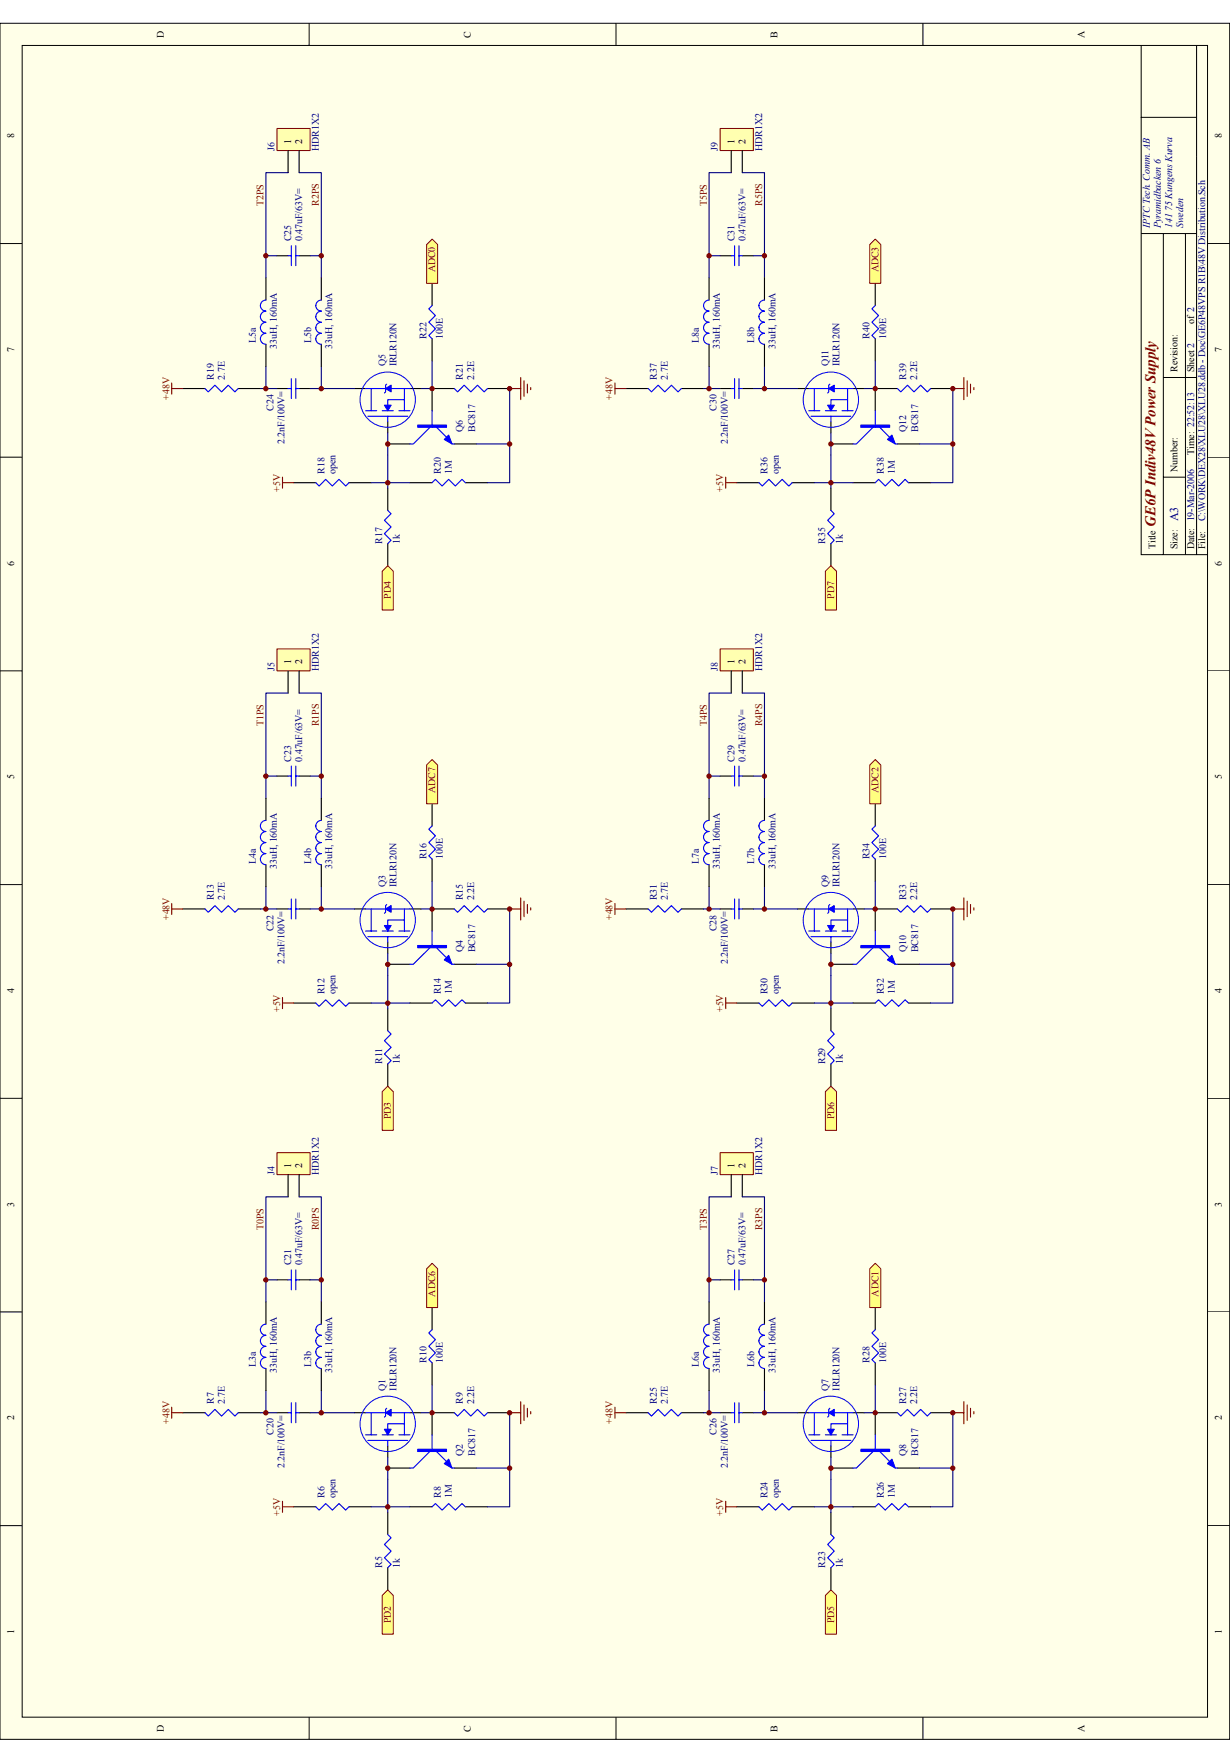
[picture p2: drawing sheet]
<svg xmlns="http://www.w3.org/2000/svg" width="297mm" height="420mm" viewBox="0 0 297 420" stroke-linecap="round" stroke-linejoin="round" font-family="sans-serif">
<path d="M0 5.6h297v414.4h-297z" fill="#ffffe8"/>
<g fill="none" stroke="#000" stroke-width=".24">
<path d="M0 5.6h297v414.4h-297zM5.4 11h286.2v403.6h-286.2zM74.7 5.6v5.4M148.8 5.6v5.4M222.9 5.6v5.4M275.6 11v17.3h13.4M289 11v122.9M275.6 28.3v105.6h16M0 58.8h5.4M275.6 56.4h13.4M280.9 56.4v77.5M286.3 56.4v77.5"/>
<path d="M291.6 58.8h5.4M280.9 91.2h8.1M0 110.4h5.4M280.9 115.2h5.4M291.6 110.4h5.4M0 162h5.4M291.6 162h5.4M0 213.6h5.4M291.6 213.6h5.4M0 265.2h5.4M291.6 265.2h5.4M0 316.8h5.4"/>
<path d="M291.6 316.8h5.4M0 368.4h5.4M291.6 368.4h5.4M74.7 414.6v5.4M148.8 414.6v5.4M222.9 414.6v5.4"/>
</g>
<path d="M66.9 309h2.7M72.2 309h2.7" fill="none" stroke="#000" stroke-width=".27"/>
<path d="M69.6 309h.8M70.4 306.7v4.8M71.4 309h.8M71.4 306.7v4.8" fill="none" stroke="#00f" stroke-width=".27"/>
<path d="M66.9 278.3h8v5.3h-8z" fill="#ffffb0"/>
<path d="M66.9 278.3h8v5.3h-8z" fill="none" stroke="#800000" stroke-width=".24"/>
<g fill="none" stroke="#000" stroke-width=".27">
<path d="M66.9 187.4h2.7M72.2 187.4h2.7M69.6 283.6v5.4M72.2 283.6v5.4M104.4 315.7v5.4M104.4 329.1v5.3M44.2 341.1h5.3M57.5 341.1h5.4M66.9 341.1h2.7M72.2 341.1h2.7M85.6 341.1h2.7M93.6 349.2v2.6"/>
<path d="M93.6 354.5h5.4M99 341.1h2.7M109.7 341.1h-5.3v5.4M109.7 354.5h5.3M117.7 341.1h5.4M70.9 363.8h5.4M84.3 363.8h5.3M93.6 365.2v5.3M93.6 378.6v5.3M99 363.8h5.4M112.4 363.8h5.3"/>
</g>
<g fill="none" stroke="#000080" stroke-width=".27">
<path d="M69.6 289h-5.4v25.4M72.2 289h5.4v25.4M64.2 309h2.7M74.9 309h2.7M64.2 335.8v5.3M77.6 335.8v5.3M104.4 334.4v6.7h-2.7M62.9 341.1h4M74.9 341.1h10.7M93.6 351.8v13.4M115 354.5h8.1M123.1 341.1v22.7h-5.4"/>
<path d="M89.6 363.8h9.4"/>
</g>
<g fill="none" stroke="#00f" stroke-width=".27">
<path d="M69.6 187.4h.8M70.4 185v4.8M71.4 185v4.8M71.4 187.4h.8M70.4 338.7v4.8M71.4 338.7v4.8M104.4 321.1l-.9 .8 1.7 1.6-1.7 1.6 1.7 1.6-1.7 1.6 .9 .8M49.5 341.1l.8 .8 1.6-1.6 1.6 1.6 1.6-1.6 1.6 1.6 .8-.8M69.6 341.1h.8M71.4 341.1h.8M88.3 346.5h2.7M88.3 341.1h10.7"/>
<path d="M88.8 347.8h9.7M89.6 341.1v5.4M92.3 346.5h2.7M93.4 340.1l-.3 .2v1.6l-.3 .3M93.6 347.8v1.4M96.3 346.5h2.7M97.7 343.8h-4.1v2.7M97.7 341.1v5.4M103.8 350.5l-4 4h-.8M104.4 346.5v4M105.4 350.5l2.4 2.4M109.2 354.5h.5"/>
<path d="M109.7 341.1l.8 .8 1.6-1.6 1.6 1.6 1.6-1.6 1.6 1.6 .8-.8M76.3 363.8l.8 .8 1.6-1.5 1.6 1.5 1.6-1.5 1.6 1.5 .8-.8M93.6 370.5l.8 .8-1.6 1.6 1.6 1.7-1.6 1.6 1.6 1.6-.8 .8M104.4 363.8l.8-.7 1.6 1.5 1.6-1.5 1.6 1.5 1.6-1.5 .8 .7"/>
</g>
<g fill="#00f" stroke="#00f" stroke-width=".27">
<path d="M92.8 345.1h1.6l-.8 1.4z"/>
<path d="M93.1 341.1l1.3-.8v1.6z"/>
<path d="M108.4 352.4l.8 2.1-1.9-1.1z"/>
<path d="M100.9 350h6.9v.5h-6.9z" fill-rule="evenodd"/>
</g>
<circle cx="93.6" cy="343.8" r="6.7" fill="none" stroke="#00f" stroke-width=".24"/>
<path d="M41.5 339.8v2.7M125.8 338.5v5.3M126.6 339.2v3.8M41.5 341.1h2.7M123.1 341.1h2.7M127.4 340.1v2.1M128.2 340.9v.5M68.2 362.5v2.7M68.2 363.8h2.7" fill="none" stroke="#800000" stroke-width=".27"/>
<path d="M66.9 156.7h8v5.3h-8z" fill="#ffffb0"/>
<path d="M66.9 156.7h8v5.3h-8z" fill="none" stroke="#800000" stroke-width=".24"/>
<g fill="none" stroke="#000" stroke-width=".27">
<path d="M66.9 61.8h2.7M72.2 61.8h2.7M69.6 162v5.4M72.2 162v5.4M104.4 194.1v5.3M44.2 219.5h5.3M57.5 219.5h5.4M66.9 219.5h2.7M72.2 219.5h2.7M85.6 219.5h2.7M99 219.5h2.7M104.4 207.4v5.4"/>
<path d="M109.7 219.5h-5.3v5.3M117.7 219.5h5.4M93.6 227.5v2.7M93.6 232.8h5.4M109.7 232.8h5.3M70.9 242.2h5.4M84.3 242.2h5.3M93.6 243.6v5.3M93.6 256.9v5.4M99 242.2h5.4M112.4 242.2h5.3"/>
</g>
<g fill="none" stroke="#000080" stroke-width=".27">
<path d="M69.6 167.4h-5.4v25.4M72.2 167.4h5.4v25.4M64.2 187.4h2.7M74.9 187.4h2.7M62.9 219.5h4M64.2 214.1v5.4M74.9 219.5h10.7M77.6 214.1v5.4M104.4 212.8v6.7h-2.7M123.1 219.5v22.7h-5.4M93.6 230.2v13.4M115 232.8h8.1"/>
<path d="M89.6 242.2h9.4"/>
</g>
<g fill="none" stroke="#00f" stroke-width=".27">
<path d="M70.4 59.3v4.8M71.4 59.3v4.8M69.6 61.8h.8M71.4 61.8h.8M104.4 199.4l-.9 .8 1.7 1.6-1.7 1.6 1.7 1.7-1.7 1.6 .9 .7M49.5 219.5l.8 .8 1.6-1.6 1.6 1.6 1.6-1.6 1.6 1.6 .8-.8M69.6 219.5h.8M70.4 217.1v4.8M71.4 219.5h.8M71.4 217.1v4.8M88.3 219.5h10.7M89.6 219.5v5.3"/>
<path d="M93.4 218.4l-.3 .3v1.6l-.3 .2M97.7 219.5v5.3M109.7 219.5l.8 .8 1.6-1.6 1.6 1.6 1.6-1.6 1.6 1.6 .8-.8M88.3 224.8h2.7M88.8 226.2h9.7M92.3 224.8h2.7M93.6 226.2v1.3M96.3 224.8h2.7M97.7 222.2h-4.1v2.6M103.8 228.8l-4 4h-.8M104.4 224.8v4M105.4 228.8l2.4 2.5"/>
<path d="M109.2 232.8h.5M76.3 242.2l.8 .8 1.6-1.6 1.6 1.6 1.6-1.6 1.6 1.6 .8-.8M93.6 248.9l.8 .8-1.6 1.6 1.6 1.6-1.6 1.6 1.6 1.6-.8 .8M104.4 242.2l.8-.8 1.6 1.6 1.6-1.6 1.6 1.6 1.6-1.6 .8 .8"/>
</g>
<g fill="#00f" stroke="#00f" stroke-width=".27">
<path d="M92.8 223.5h1.6l-.8 1.3z"/>
<path d="M93.1 219.5l1.3-.8v1.6z"/>
<path d="M108.4 230.7l.8 2.1-1.9-1z"/>
<path d="M100.9 228.3h6.9v.5h-6.9z" fill-rule="evenodd"/>
</g>
<circle cx="93.6" cy="222.2" r="6.7" fill="none" stroke="#00f" stroke-width=".24"/>
<path d="M41.5 219.5h2.7M41.5 218.2v2.6M123.1 219.5h2.7M125.8 216.8v5.4M126.6 217.6v3.8M127.4 218.4v2.1M128.2 219.2v.5M68.2 240.9v2.7M68.2 242.2h2.7" fill="none" stroke="#800000" stroke-width=".27"/>
<path d="M66.9 31h8v5.3h-8z" fill="#ffffb0"/>
<path d="M66.9 31h8v5.4h-8z" fill="none" stroke="#800000" stroke-width=".24"/>
<g fill="none" stroke="#000" stroke-width=".27">
<path d="M69.6 36.4v5.3M72.2 36.4v5.3M104.4 68.4v5.4M44.2 93.8h5.3M57.5 93.8h5.4M66.9 93.8h2.7M72.2 93.8h2.7M85.6 93.8h2.7M99 93.8h2.7M104.4 81.8v5.4M109.7 93.8h-5.3v5.4M117.7 93.8h5.4"/>
<path d="M70.9 116.6h5.4M84.3 116.6h5.3M93.6 101.8v2.7M93.6 117.9v5.3M93.6 107.2h5.4M99 116.6h5.4M109.7 107.2h5.3M112.4 116.6h5.3M93.6 131.3v5.3M173.9 309h2.7M179.3 309h2.6"/>
</g>
<g fill="none" stroke="#000080" stroke-width=".27">
<path d="M69.6 41.7h-5.4v25.4M72.2 41.7h5.4v25.4M64.2 61.8h2.7M74.9 61.8h2.7M62.9 93.8h4M64.2 88.5v5.3M74.9 93.8h10.7M77.6 88.5v5.3M104.4 87.2v6.6h-2.7M123.1 93.8v22.8h-5.4M89.6 116.6h9.4M93.6 104.5v13.4"/>
<path d="M115 107.2h8.1"/>
</g>
<g fill="none" stroke="#00f" stroke-width=".27">
<path d="M104.4 73.8l-.9 .8 1.7 1.6-1.7 1.6 1.7 1.6-1.7 1.6 .9 .8M49.5 93.8l.8 .8 1.6-1.6 1.6 1.6 1.6-1.6 1.6 1.6 .8-.8M69.6 93.8h.8M70.4 91.4v4.8M71.4 93.8h.8M71.4 91.4v4.8M88.3 99.2h2.7M88.3 93.8h10.7M89.6 93.8v5.4M92.3 99.2h2.7M93.4 92.8l-.3 .2v1.6l-.3 .3M96.3 99.2h2.7"/>
<path d="M97.7 96.5h-4.1v2.7M97.7 93.8v5.4M104.4 99.2v4M109.7 93.8l.8 .8 1.6-1.6 1.6 1.6 1.6-1.6 1.6 1.6 .8-.8M76.3 116.6l.8 .8 1.6-1.6 1.6 1.6 1.6-1.6 1.6 1.6 .8-.8M88.8 100.5h9.7M93.6 100.5v1.3M103.8 103.2l-4 4h-.8M104.4 116.6l.8-.8 1.6 1.6 1.6-1.6 1.6 1.6 1.6-1.6 .8 .8M105.4 103.2l2.4 2.4M109.2 107.2h.5M93.6 123.2l.8 .8-1.6 1.6 1.6 1.6-1.6 1.7 1.6 1.6-.8 .8"/>
<path d="M176.6 309h.8M177.4 306.7v4.8M178.5 309h.8M178.5 306.7v4.8"/>
</g>
<g fill="#00f" stroke="#00f" stroke-width=".27">
<path d="M92.8 97.8h1.6l-.8 1.4z"/>
<path d="M93.1 93.8l1.3-.8v1.6z"/>
<path d="M107.3 106.1l1.1-1 .8 2.1z"/>
<path d="M100.9 102.6h6.9v.6h-6.9z" fill-rule="evenodd"/>
</g>
<circle cx="93.6" cy="96.5" r="6.7" fill="none" stroke="#00f" stroke-width=".24"/>
<path d="M41.5 93.8h2.7M41.5 92.5v2.7M123.1 93.8h2.7M125.8 91.2v5.3M126.6 92v3.7M127.4 92.8v2.1M128.2 93.6v.5M68.2 115.2v2.7M68.2 116.6h2.7" fill="none" stroke="#800000" stroke-width=".27"/>
<path d="M173.9 278.3h8v5.3h-8z" fill="#ffffb0"/>
<path d="M173.9 278.3h8v5.3h-8z" fill="none" stroke="#800000" stroke-width=".24"/>
<path d="M176.6 283.6v5.4M179.3 283.6v5.4M192.6 341.1h2.7M200.7 349.2v2.6M200.7 354.5h5.3M206 341.1h2.7M211.4 341.1v5.4M216.7 354.5h5.4" fill="none" stroke="#000" stroke-width=".27"/>
<path d="M176.6 289h-5.4v25.4M179.3 289h5.3v25.4" fill="none" stroke="#000080" stroke-width=".27"/>
<g fill="none" stroke="#00f" stroke-width=".27">
<path d="M195.3 346.5h2.7M195.3 341.1h10.7M195.9 347.8h9.6M196.7 341.1v5.4M199.3 346.5h2.7M200.4 340.1l-.3 .2v1.6l-.2 .3M200.7 347.8v1.4M203.3 346.5h2.7M204.7 343.8h-4v2.7M204.7 341.1v5.4M210.8 350.5l-4 4h-.8M211.4 346.5v4"/>
<path d="M212.4 350.5l2.4 2.4M216.2 354.5h.5"/>
</g>
<g fill="#00f" stroke="#00f" stroke-width=".27">
<path d="M199.9 345.1h1.6l-.8 1.4z"/>
<path d="M200.1 341.1l1.4-.8v1.6z"/>
</g>
<circle cx="200.6" cy="343.8" r="6.7" fill="none" stroke="#00f" stroke-width=".24"/>
<path d="M207.9 350h6.9v.5h-6.9z" fill="#00f"/>
<g fill="none" stroke="#00f" stroke-width=".27">
<path d="M176.6 187.4h.8M177.4 185v4.8M178.5 185v4.8M178.5 187.4h.8M177.4 338.7v4.8M178.5 338.7v4.8M211.4 321.1l-.8 .8 1.6 1.6-1.6 1.6 1.6 1.6-1.6 1.6 .8 .8M156.5 341.1l.8 .8 1.6-1.6 1.6 1.6 1.6-1.6 1.6 1.6 .8-.8M176.6 341.1h.8M178.5 341.1h.8M207.9 350h6.9v.5h-6.9zM216.7 341.1l.8 .8 1.6-1.6 1.6 1.6 1.6-1.6 1.6 1.6 .8-.8"/>
<path d="M183.3 363.8l.8 .8 1.6-1.5 1.6 1.5 1.6-1.5 1.6 1.5 .8-.8M200.7 370.5l.8 .8-1.6 1.6 1.6 1.7-1.6 1.6 1.6 1.6-.8 .8M211.4 363.8l.8-.7 1.6 1.5 1.6-1.5 1.6 1.5 1.6-1.5 .8 .7"/>
</g>
<path d="M214.3 353.4l1.1-1 .8 2.1z" fill="#00f" stroke="#00f" stroke-width=".27"/>
<path d="M171.2 309h2.7M181.9 309h2.7M171.2 335.8v5.3M184.6 335.8v5.3M211.4 334.4v6.7h-2.7M169.9 341.1h4M181.9 341.1h10.7M200.7 351.8v13.4M222.1 354.5h8M230.1 341.1v22.7h-5.4M196.7 363.8h9.3" fill="none" stroke="#000080" stroke-width=".27"/>
<g fill="none" stroke="#000" stroke-width=".27">
<path d="M173.9 187.4h2.7M179.3 187.4h2.6M211.4 315.7v5.4M211.4 329.1v5.3M151.2 341.1h5.3M164.5 341.1h5.4M173.9 341.1h2.7M179.3 341.1h2.6M211.4 341.1h5.3M224.7 341.1h5.4M177.9 363.8h5.4M191.3 363.8h5.4"/>
<path d="M200.7 365.2v5.3M200.7 378.6v5.3M206 363.8h5.4M219.4 363.8h5.3"/>
</g>
<path d="M148.5 339.8v2.7M232.8 338.5v5.3M233.6 339.2v3.8M148.5 341.1h2.7M230.1 341.1h2.7M234.4 340.1v2.1M235.2 340.9v.5M175.3 362.5v2.7M175.3 363.8h2.6" fill="none" stroke="#800000" stroke-width=".27"/>
<path d="M173.9 156.7h8v5.3h-8z" fill="#ffffb0"/>
<path d="M173.9 156.7h8v5.3h-8z" fill="none" stroke="#800000" stroke-width=".24"/>
<g fill="none" stroke="#000" stroke-width=".27">
<path d="M173.9 61.8h2.7M179.3 61.8h2.6M176.6 162v5.4M179.3 162v5.4M211.4 194.1v5.3M151.2 219.5h5.3M164.5 219.5h5.4M173.9 219.5h2.7M179.3 219.5h2.6M192.6 219.5h2.7M206 219.5h2.7M211.4 207.4v5.4"/>
<path d="M216.7 219.5h-5.3v5.3M224.7 219.5h5.4M200.7 227.5v2.7M200.7 232.8h5.3M216.7 232.8h5.4M177.9 242.2h5.4M191.3 242.2h5.4M200.7 243.6v5.3M200.7 256.9v5.4M206 242.2h5.4M219.4 242.2h5.3"/>
</g>
<g fill="none" stroke="#000080" stroke-width=".27">
<path d="M176.6 167.4h-5.4v25.4M179.3 167.4h5.3v25.4M171.2 187.4h2.7M181.9 187.4h2.7M169.9 219.5h4M171.2 214.1v5.4M181.9 219.5h10.7M184.6 214.1v5.4M211.4 212.8v6.7h-2.7M230.1 219.5v22.7h-5.4M200.7 230.2v13.4M222.1 232.8h8"/>
<path d="M196.7 242.2h9.3"/>
</g>
<g fill="none" stroke="#00f" stroke-width=".27">
<path d="M177.4 59.3v4.8M178.5 59.3v4.8M176.6 61.8h.8M178.5 61.8h.8M211.4 199.4l-.8 .8 1.6 1.6-1.6 1.6 1.6 1.7-1.6 1.6 .8 .7M156.5 219.5l.8 .8 1.6-1.6 1.6 1.6 1.6-1.6 1.6 1.6 .8-.8M176.6 219.5h.8M177.4 217.1v4.8M178.5 219.5h.8M178.5 217.1v4.8M195.3 219.5h10.7M196.7 219.5v5.3"/>
<path d="M200.4 218.4l-.3 .3v1.6l-.2 .2M204.7 219.5v5.3M216.7 219.5l.8 .8 1.6-1.6 1.6 1.6 1.6-1.6 1.6 1.6 .8-.8M195.3 224.8h2.7M195.9 226.2h9.6M199.3 224.8h2.7M200.7 226.2v1.3M203.3 224.8h2.7M204.7 222.2h-4v2.6M210.8 228.8l-4 4h-.8M211.4 224.8v4M212.4 228.8l2.4 2.5"/>
<path d="M216.2 232.8h.5M183.3 242.2l.8 .8 1.6-1.6 1.6 1.6 1.6-1.6 1.6 1.6 .8-.8M200.7 248.9l.8 .8-1.6 1.6 1.6 1.6-1.6 1.6 1.6 1.6-.8 .8M211.4 242.2l.8-.8 1.6 1.6 1.6-1.6 1.6 1.6 1.6-1.6 .8 .8"/>
</g>
<g fill="#00f" stroke="#00f" stroke-width=".27">
<path d="M199.9 223.5h1.6l-.8 1.3z"/>
<path d="M200.1 219.5l1.4-.8v1.6z"/>
<path d="M214.3 231.8l1.1-1.1 .8 2.1z"/>
<path d="M207.9 228.3h6.9v.5h-6.9z" fill-rule="evenodd"/>
</g>
<circle cx="200.6" cy="222.2" r="6.7" fill="none" stroke="#00f" stroke-width=".24"/>
<path d="M148.5 219.5h2.7M148.5 218.2v2.6M230.1 219.5h2.7M232.8 216.8v5.4M233.6 217.6v3.8M234.4 218.4v2.1M235.2 219.2v.5M175.3 240.9v2.7M175.3 242.2h2.6" fill="none" stroke="#800000" stroke-width=".27"/>
<path d="M173.9 31h8v5.3h-8z" fill="#ffffb0"/>
<path d="M173.9 31h8v5.4h-8z" fill="none" stroke="#800000" stroke-width=".24"/>
<g fill="none" stroke="#000" stroke-width=".27">
<path d="M176.6 36.4v5.3M179.3 36.4v5.3M211.4 68.4v5.4M151.2 93.8h5.3M164.5 93.8h5.4M173.9 93.8h2.7M179.3 93.8h2.6M192.6 93.8h2.7M206 93.8h2.7M211.4 81.8v5.4M216.7 93.8h-5.3v5.4M224.7 93.8h5.4"/>
<path d="M177.9 116.6h5.4M191.3 116.6h5.4M200.7 101.8v2.7M200.7 117.9v5.3M200.7 107.2h5.3M206 116.6h5.4M216.7 107.2h5.4M219.4 116.6h5.3M200.7 131.3v5.3M64.2 314.4v5.3M77.6 314.4v5.3M64.2 330.4v5.4"/>
<path d="M77.6 330.4v5.4"/>
</g>
<g fill="none" stroke="#000080" stroke-width=".27">
<path d="M176.6 41.7h-5.4v25.4M179.3 41.7h5.3v25.4M171.2 61.8h2.7M181.9 61.8h2.7M169.9 93.8h4M171.2 88.5v5.3M181.9 93.8h10.7M184.6 88.5v5.3M211.4 87.2v6.6h-2.7M230.1 93.8v22.8h-5.4M196.7 116.6h9.3M200.7 104.5v13.4"/>
<path d="M222.1 107.2h8"/>
</g>
<g fill="none" stroke="#00f" stroke-width=".27">
<path d="M211.4 73.8l-.8 .8 1.6 1.6-1.6 1.6 1.6 1.6-1.6 1.6 .8 .8M156.5 93.8l.8 .8 1.6-1.6 1.6 1.6 1.6-1.6 1.6 1.6 .8-.8M176.6 93.8h.8M177.4 91.4v4.8M178.5 93.8h.8M178.5 91.4v4.8M195.3 99.2h2.7M195.3 93.8h10.7M196.7 93.8v5.4M199.3 99.2h2.7M200.4 92.8l-.3 .2v1.6l-.2 .3M203.3 99.2h2.7"/>
<path d="M204.7 96.5h-4v2.7M204.7 93.8v5.4M211.4 99.2v4M216.7 93.8l.8 .8 1.6-1.6 1.6 1.6 1.6-1.6 1.6 1.6 .8-.8M183.3 116.6l.8 .8 1.6-1.6 1.6 1.6 1.6-1.6 1.6 1.6 .8-.8M195.9 100.5h9.6M200.7 100.5v1.3M210.8 103.2l-4 4h-.8M211.4 116.6l.8-.8 1.6 1.6 1.6-1.6 1.6 1.6 1.6-1.6 .8 .8M212.4 103.2l2.4 2.4M216.2 107.2h.5M200.7 123.2l.8 .8-1.6 1.6 1.6 1.6-1.6 1.7 1.6 1.6-.8 .8"/>
<path d="M64.2 319.8a1.33 1.33 0 0 0-1.3 1.3 1.33 1.33 0 0 0 1.3 1.3M77.6 319.8a1.33 1.33 0 0 0-1.3 1.3 1.33 1.33 0 0 0 1.3 1.3M64.2 322.4a1.33 1.33 0 0 0-1.3 1.4 1.33 1.33 0 0 0 1.3 1.3 1.33 1.33 0 0 0-1.3 1.3 1.33 1.33 0 0 0 1.3 1.4 1.33 1.33 0 0 0-1.3 1.3 1.33 1.33 0 0 0 1.3 1.3M77.6 322.4a1.33 1.33 0 0 0-1.3 1.4 1.33 1.33 0 0 0 1.3 1.3 1.33 1.33 0 0 0-1.3 1.3 1.33 1.33 0 0 0 1.3 1.4 1.33 1.33 0 0 0-1.3 1.3 1.33 1.33 0 0 0 1.3 1.3"/>
</g>
<g fill="#00f" stroke="#00f" stroke-width=".27">
<path d="M199.9 97.8h1.6l-.8 1.4z"/>
<path d="M200.1 93.8l1.4-.8v1.6z"/>
<path d="M214.3 106.1l1.1-1 .8 2.1z"/>
<path d="M207.9 102.6h6.9v.6h-6.9z" fill-rule="evenodd"/>
</g>
<circle cx="200.6" cy="96.5" r="6.7" fill="none" stroke="#00f" stroke-width=".24"/>
<path d="M148.5 93.8h2.7M148.5 92.5v2.7M230.1 93.8h2.7M232.8 91.2v5.3M233.6 92v3.7M234.4 92.8v2.1M235.2 93.6v.5M175.3 115.2v2.7M175.3 116.6h2.6" fill="none" stroke="#800000" stroke-width=".27"/>
<g fill="#ffff80" stroke="#800000" stroke-width=".24">
<path d="M92.3 385.2l1.3-1.3 1.4 1.3v9.4h-2.7z" fill-rule="evenodd"/>
<path d="M92.3 263.6l1.3-1.3 1.4 1.3v9.4h-2.7z" fill-rule="evenodd"/>
<path d="M93.6 136.6l1.4 1.3v9.4h-2.7v-9.4z" fill-rule="evenodd"/>
<path d="M200.7 383.9l1.3 1.3v9.4h-2.7v-9.4z" fill-rule="evenodd"/>
<path d="M200.7 262.3l1.3 1.3v9.4h-2.7v-9.4z" fill-rule="evenodd"/>
<path d="M200.7 136.6l1.3 1.3v9.4h-2.7v-9.4z" fill-rule="evenodd"/>
<path d="M104.4 305l1.3 1.4v9.3h-2.7v-9.3z" fill-rule="evenodd"/>
<path d="M103 184.7l1.4-1.3 1.3 1.3v9.4h-2.7z" fill-rule="evenodd"/>
<path d="M104.4 57.7l1.3 1.4v9.3h-2.7v-9.3z" fill-rule="evenodd"/>
<path d="M211.4 305l1.3 1.4v9.3h-2.7v-9.3z" fill-rule="evenodd"/>
<path d="M210 184.7l1.4-1.3 1.3 1.3v9.4h-2.7z" fill-rule="evenodd"/>
<path d="M211.4 57.7l1.3 1.4v9.3h-2.7v-9.3z" fill-rule="evenodd"/>
</g>
<g fill="none" stroke="#000" stroke-width=".27">
<path d="M64.2 67.1v5.3M77.6 67.1v5.3M171.2 67.1v5.3M184.6 67.1v5.3M64.2 83.1v5.4M77.6 83.1v5.4M171.2 83.1v5.4M184.6 83.1v5.4M64.2 192.8v5.3M77.6 192.8v5.3M171.2 192.8v5.3M184.6 192.8v5.3"/>
<path d="M64.2 208.8v5.3M77.6 208.8v5.3M171.2 208.8v5.3M184.6 208.8v5.3M171.2 314.4v5.3M184.6 314.4v5.3M171.2 330.4v5.4M184.6 330.4v5.4"/>
</g>
<path d="M64.2 72.5a1.33 1.33 0 0 0-1.3 1.3 1.33 1.33 0 0 0 1.3 1.3 1.34 1.34 0 0 0-1.3 1.4 1.34 1.34 0 0 0 1.3 1.3 1.33 1.33 0 0 0-1.3 1.4 1.33 1.33 0 0 0 1.3 1.3 1.32 1.32 0 0 0-1.3 1.3 1.32 1.32 0 0 0 1.3 1.3M77.6 72.5a1.33 1.33 0 0 0-1.3 1.3 1.33 1.33 0 0 0 1.3 1.3 1.34 1.34 0 0 0-1.3 1.4 1.34 1.34 0 0 0 1.3 1.3 1.33 1.33 0 0 0-1.3 1.4 1.33 1.33 0 0 0 1.3 1.3 1.32 1.32 0 0 0-1.3 1.3 1.32 1.32 0 0 0 1.3 1.3M171.2 72.5a1.33 1.33 0 0 0-1.3 1.3 1.33 1.33 0 0 0 1.3 1.3 1.34 1.34 0 0 0-1.3 1.4 1.34 1.34 0 0 0 1.3 1.3 1.33 1.33 0 0 0-1.3 1.4 1.33 1.33 0 0 0 1.3 1.3 1.32 1.32 0 0 0-1.3 1.3 1.32 1.32 0 0 0 1.3 1.3M184.6 72.5a1.33 1.33 0 0 0-1.3 1.3 1.33 1.33 0 0 0 1.3 1.3 1.34 1.34 0 0 0-1.3 1.4 1.34 1.34 0 0 0 1.3 1.3 1.33 1.33 0 0 0-1.3 1.4 1.33 1.33 0 0 0 1.3 1.3 1.32 1.32 0 0 0-1.3 1.3 1.32 1.32 0 0 0 1.3 1.3M64.2 198.1a1.34 1.34 0 0 0-1.3 1.4 1.34 1.34 0 0 0 1.3 1.3 1.33 1.33 0 0 0-1.3 1.3 1.33 1.33 0 0 0 1.3 1.4 1.33 1.33 0 0 0-1.3 1.3 1.33 1.33 0 0 0 1.3 1.3 1.33 1.33 0 0 0-1.3 1.4 1.33 1.33 0 0 0 1.3 1.3M77.6 198.1a1.34 1.34 0 0 0-1.3 1.4 1.34 1.34 0 0 0 1.3 1.3 1.33 1.33 0 0 0-1.3 1.3 1.33 1.33 0 0 0 1.3 1.4 1.33 1.33 0 0 0-1.3 1.3 1.33 1.33 0 0 0 1.3 1.3 1.33 1.33 0 0 0-1.3 1.4 1.33 1.33 0 0 0 1.3 1.3M171.2 198.1a1.34 1.34 0 0 0-1.3 1.4 1.34 1.34 0 0 0 1.3 1.3 1.33 1.33 0 0 0-1.3 1.3 1.33 1.33 0 0 0 1.3 1.4 1.33 1.33 0 0 0-1.3 1.3 1.33 1.33 0 0 0 1.3 1.3 1.33 1.33 0 0 0-1.3 1.4 1.33 1.33 0 0 0 1.3 1.3M184.6 198.1a1.34 1.34 0 0 0-1.3 1.4 1.34 1.34 0 0 0 1.3 1.3 1.33 1.33 0 0 0-1.3 1.3 1.33 1.33 0 0 0 1.3 1.4 1.33 1.33 0 0 0-1.3 1.3 1.33 1.33 0 0 0 1.3 1.3 1.33 1.33 0 0 0-1.3 1.4 1.33 1.33 0 0 0 1.3 1.3M171.2 319.8a1.33 1.33 0 0 0-1.3 1.3 1.33 1.33 0 0 0 1.3 1.3M184.6 319.8a1.33 1.33 0 0 0-1.3 1.3 1.33 1.33 0 0 0 1.3 1.3M171.2 322.4a1.33 1.33 0 0 0-1.3 1.4 1.33 1.33 0 0 0 1.3 1.3 1.33 1.33 0 0 0-1.3 1.3 1.33 1.33 0 0 0 1.3 1.4 1.33 1.33 0 0 0-1.3 1.3 1.33 1.33 0 0 0 1.3 1.3M184.6 322.4a1.33 1.33 0 0 0-1.3 1.4 1.33 1.33 0 0 0 1.3 1.3 1.33 1.33 0 0 0-1.3 1.3 1.33 1.33 0 0 0 1.3 1.4 1.33 1.33 0 0 0-1.3 1.3 1.33 1.33 0 0 0 1.3 1.3" fill="none" stroke="#00f" stroke-width=".27"/>
<g fill="#800000" stroke="#800000" stroke-width=".24">
<circle cx="93.6" cy="242.2" r=".53"/>
<circle cx="64.2" cy="187.4" r=".53"/>
<circle cx="77.6" cy="187.4" r=".52"/>
<circle cx="123.1" cy="232.9" r=".53"/>
<circle cx="64.2" cy="219.5" r=".53"/>
<circle cx="77.6" cy="219.5" r=".52"/>
<circle cx="93.6" cy="116.6" r=".53"/>
<circle cx="64.2" cy="61.8" r=".53"/>
<circle cx="77.6" cy="61.7" r=".52"/>
<circle cx="123.1" cy="107.2" r=".53"/>
<circle cx="64.2" cy="93.8" r=".53"/>
<circle cx="77.6" cy="93.8" r=".52"/>
<circle cx="200.7" cy="242.2" r=".53"/>
<circle cx="171.2" cy="187.4" r=".52"/>
<circle cx="184.6" cy="187.4" r=".52"/>
<circle cx="230.1" cy="232.9" r=".52"/>
<circle cx="171.2" cy="219.5" r=".52"/>
<circle cx="184.6" cy="219.5" r=".52"/>
<circle cx="200.7" cy="116.6" r=".53"/>
<circle cx="171.2" cy="61.7" r=".52"/>
<circle cx="184.6" cy="61.7" r=".52"/>
<circle cx="230.1" cy="107.2" r=".52"/>
<circle cx="171.2" cy="93.8" r=".52"/>
<circle cx="184.6" cy="93.8" r=".52"/>
<circle cx="104.3" cy="219.5" r=".52"/>
<circle cx="93.6" cy="232.9" r=".53"/>
<circle cx="123.1" cy="219.5" r=".53"/>
<circle cx="104.3" cy="93.8" r=".52"/>
<circle cx="93.6" cy="107.2" r=".53"/>
<circle cx="123.1" cy="93.8" r=".53"/>
<circle cx="211.4" cy="219.5" r=".52"/>
<circle cx="200.7" cy="232.9" r=".53"/>
<circle cx="230.1" cy="219.5" r=".52"/>
<circle cx="211.4" cy="93.8" r=".52"/>
<circle cx="200.7" cy="107.2" r=".53"/>
<circle cx="230.1" cy="93.8" r=".52"/>
<circle cx="64.2" cy="341.2" r=".53"/>
<circle cx="77.6" cy="341.1" r=".52"/>
<circle cx="171.2" cy="341.1" r=".52"/>
<circle cx="184.6" cy="341.1" r=".52"/>
<circle cx="104.3" cy="341.1" r=".52"/>
<circle cx="93.6" cy="354.5" r=".53"/>
<circle cx="123.1" cy="341.2" r=".53"/>
<circle cx="93.6" cy="363.9" r=".53"/>
<circle cx="64.2" cy="309.1" r=".53"/>
<circle cx="77.6" cy="309.1" r=".52"/>
<circle cx="123.1" cy="354.5" r=".53"/>
<circle cx="211.4" cy="341.1" r=".52"/>
<circle cx="200.7" cy="354.5" r=".53"/>
<circle cx="230.1" cy="341.1" r=".52"/>
<circle cx="200.7" cy="363.9" r=".53"/>
<circle cx="230.1" cy="354.5" r=".52"/>
<circle cx="171.2" cy="309.1" r=".52"/>
<circle cx="184.6" cy="309.1" r=".52"/>
</g>
<text font-size="3.6" fill="#800000" x="279.1" y="127.2" transform="rotate(-90 279.1 127.2)">GE6P Indiv48V Power Supply</text>
<text font-size="2.9" fill="#000080" x="284.5" y="125.9" transform="rotate(-90 284.5 125.9)">A3</text>
<g font-size="2.4">
<text x="39.6" y="9.1" transform="rotate(-90 39.6 9.1)">D</text>
<text x="113.7" y="9.1" transform="rotate(-90 113.7 9.1)">C</text>
<text x="187.8" y="9.1" transform="rotate(-90 187.8 9.1)">B</text>
<text x="261.9" y="9.1" transform="rotate(-90 261.9 9.1)">A</text>
<text x="3.4" y="33.4" transform="rotate(-90 3.4 33.4)">8</text>
<text x="70.3" y="34.7" transform="rotate(-90 70.3 34.7)">1</text>
<text x="73" y="34.7" transform="rotate(-90 73 34.7)">2</text>
<text x="177.4" y="34.7" transform="rotate(-90 177.4 34.7)">1</text>
<text x="180" y="34.7" transform="rotate(-90 180 34.7)">2</text>
<text x="295.1" y="33.4" transform="rotate(-90 295.1 33.4)">8</text>
<text x="288.4" y="78.3" transform="rotate(-90 288.4 78.3)">of 2</text>
<text x="3.4" y="85" transform="rotate(-90 3.4 85)">7</text>
<text x="284.4" y="89.8" transform="rotate(-90 284.4 89.8)">Revision:</text>
<text x="288.4" y="89.8" transform="rotate(-90 288.4 89.8)">Sheet 2</text>
<text x="295.1" y="85" transform="rotate(-90 295.1 85)">7</text>
<text x="284.4" y="113.9" transform="rotate(-90 284.4 113.9)">Number:</text>
<text x="288.4" y="109.9" transform="rotate(-90 288.4 109.9)">Time: 22:52:13</text>
<text x="3.4" y="136.6" transform="rotate(-90 3.4 136.6)">6</text>
<text x="279" y="132.6" transform="rotate(-90 279 132.6)">Title</text>
<text x="284.4" y="132.6" transform="rotate(-90 284.4 132.6)">Size:</text>
<text x="288.4" y="132.6" transform="rotate(-90 288.4 132.6)">Date: 19-Mar-2006</text>
<text x="291.1" y="132.6" transform="rotate(-90 291.1 132.6)">File:</text>
<text x="295.1" y="136.6" transform="rotate(-90 295.1 136.6)">6</text>
<text x="70.3" y="160.4" transform="rotate(-90 70.3 160.4)">1</text>
<text x="73" y="160.4" transform="rotate(-90 73 160.4)">2</text>
<text x="177.4" y="160.4" transform="rotate(-90 177.4 160.4)">1</text>
<text x="180" y="160.4" transform="rotate(-90 180 160.4)">2</text>
<text x="3.4" y="188.2" transform="rotate(-90 3.4 188.2)">5</text>
<text x="295.1" y="188.2" transform="rotate(-90 295.1 188.2)">5</text>
<text x="3.4" y="239.8" transform="rotate(-90 3.4 239.8)">4</text>
<text x="295.1" y="239.8" transform="rotate(-90 295.1 239.8)">4</text>
<text x="70.3" y="282" transform="rotate(-90 70.3 282)">1</text>
<text x="73" y="282" transform="rotate(-90 73 282)">2</text>
<text x="177.4" y="282" transform="rotate(-90 177.4 282)">1</text>
<text x="180" y="282" transform="rotate(-90 180 282)">2</text>
<text x="3.4" y="291.4" transform="rotate(-90 3.4 291.4)">3</text>
<text x="295.1" y="291.4" transform="rotate(-90 295.1 291.4)">3</text>
<text x="3.4" y="343" transform="rotate(-90 3.4 343)">2</text>
<text x="295.1" y="343" transform="rotate(-90 295.1 343)">2</text>
<text x="3.4" y="394.6" transform="rotate(-90 3.4 394.6)">1</text>
<text x="295.1" y="394.6" transform="rotate(-90 295.1 394.6)">1</text>
<text x="39.6" y="418.1" transform="rotate(-90 39.6 418.1)">D</text>
<text x="113.7" y="418.1" transform="rotate(-90 113.7 418.1)">C</text>
<text x="187.8" y="418.1" transform="rotate(-90 187.8 418.1)">B</text>
<text x="261.9" y="418.1" transform="rotate(-90 261.9 418.1)">A</text>
</g>
<g font-size="2.4" fill="#000080">
<text x="66.3" y="36.4" transform="rotate(-90 66.3 36.4)">J6</text>
<text x="77" y="36.4" transform="rotate(-90 77 36.4)">HDR1X2</text>
<text x="173.3" y="36.4" transform="rotate(-90 173.3 36.4)">J9</text>
<text x="184" y="36.4" transform="rotate(-90 184 36.4)">HDR1X2</text>
<text x="70.3" y="58.3" transform="rotate(-90 70.3 58.3)">C25</text>
<text x="73" y="58.3" transform="rotate(-90 73 58.3)">0.47uF/63V=</text>
<text x="177.4" y="58.3" transform="rotate(-90 177.4 58.3)">C31</text>
<text x="180" y="58.3" transform="rotate(-90 180 58.3)">0.47uF/63V=</text>
<text x="277.7" y="55.1" transform="rotate(-90 277.7 55.1)">IPTC Tech. Comm. AB</text>
<text x="280.4" y="55.1" transform="rotate(-90 280.4 55.1)">Pyramidbacken 6</text>
<text x="283" y="55.1" transform="rotate(-90 283 55.1)">141 75 Kungens Kurva</text>
<text x="285.7" y="55.1" transform="rotate(-90 285.7 55.1)">Sweden</text>
<text x="61.8" y="82.9" transform="rotate(-90 61.8 82.9)">L5a</text>
<text x="75.1" y="82.9" transform="rotate(-90 75.1 82.9)">L5b</text>
<text x="103" y="81.8" transform="rotate(-90 103 81.8)">R22</text>
<text x="107" y="81.8" transform="rotate(-90 107 81.8)">100E</text>
<text x="168.8" y="82.9" transform="rotate(-90 168.8 82.9)">L8a</text>
<text x="182.2" y="82.9" transform="rotate(-90 182.2 82.9)">L8b</text>
<text x="210" y="81.8" transform="rotate(-90 210 81.8)">R40</text>
<text x="214" y="81.8" transform="rotate(-90 214 81.8)">100E</text>
<text x="66.8" y="84.2" transform="rotate(-90 66.8 84.2)">33uH, 160mA</text>
<text x="80.2" y="84.2" transform="rotate(-90 80.2 84.2)">33uH, 160mA</text>
<text x="93.1" y="88.5" transform="rotate(-90 93.1 88.5)">Q5</text>
<text x="95.7" y="88.5" transform="rotate(-90 95.7 88.5)">IRLR120N</text>
<text x="173.9" y="84.2" transform="rotate(-90 173.9 84.2)">33uH, 160mA</text>
<text x="187.2" y="84.2" transform="rotate(-90 187.2 84.2)">33uH, 160mA</text>
<text x="200.1" y="88.5" transform="rotate(-90 200.1 88.5)">Q11</text>
<text x="202.8" y="88.5" transform="rotate(-90 202.8 88.5)">IRLR120N</text>
<text x="51.6" y="91.7" transform="rotate(-90 51.6 91.7)">R19</text>
<text x="54.3" y="91.7" transform="rotate(-90 54.3 91.7)">2.7E</text>
<text x="111.8" y="91.7" transform="rotate(-90 111.8 91.7)">R21</text>
<text x="114.5" y="91.7" transform="rotate(-90 114.5 91.7)">2.2E</text>
<text x="158.6" y="91.7" transform="rotate(-90 158.6 91.7)">R37</text>
<text x="161.3" y="91.7" transform="rotate(-90 161.3 91.7)">2.7E</text>
<text x="218.8" y="91.7" transform="rotate(-90 218.8 91.7)">R39</text>
<text x="221.5" y="91.7" transform="rotate(-90 221.5 91.7)">2.2E</text>
<text x="66" y="99.2" transform="rotate(-90 66 99.2)">C24</text>
<text x="173.1" y="99.2" transform="rotate(-90 173.1 99.2)">C30</text>
<text x="68.7" y="107.2" transform="rotate(-90 68.7 107.2)">2.2nF/100V=</text>
<text x="111.8" y="104.3" transform="rotate(-90 111.8 104.3)">Q6</text>
<text x="114.7" y="104.3" transform="rotate(-90 114.7 104.3)">BC817</text>
<text x="175.7" y="107.2" transform="rotate(-90 175.7 107.2)">2.2nF/100V=</text>
<text x="218.8" y="104.3" transform="rotate(-90 218.8 104.3)">Q12</text>
<text x="221.8" y="104.3" transform="rotate(-90 221.8 104.3)">BC817</text>
<text x="78.4" y="114.4" transform="rotate(-90 78.4 114.4)">R18</text>
<text x="81" y="114.4" transform="rotate(-90 81 114.4)">open</text>
<text x="106.4" y="114.4" transform="rotate(-90 106.4 114.4)">R20</text>
<text x="109.1" y="114.4" transform="rotate(-90 109.1 114.4)">1M</text>
<text x="185.4" y="114.4" transform="rotate(-90 185.4 114.4)">R36</text>
<text x="188" y="114.4" transform="rotate(-90 188 114.4)">open</text>
<text x="213.5" y="114.4" transform="rotate(-90 213.5 114.4)">R38</text>
<text x="216.1" y="114.4" transform="rotate(-90 216.1 114.4)">1M</text>
<text x="291.1" y="125.9" transform="rotate(-90 291.1 125.9)">C:\WORK\DEX28\XLU28\XLU28.ddb - Doc\GE6P48VPS R1B\48V Distribution.Sch</text>
<text x="92.3" y="131.3" transform="rotate(-90 92.3 131.3)">R17</text>
<text x="96.5" y="131.3" transform="rotate(-90 96.5 131.3)">1k</text>
<text x="199.3" y="131.3" transform="rotate(-90 199.3 131.3)">R35</text>
<text x="203.6" y="131.3" transform="rotate(-90 203.6 131.3)">1k</text>
<text x="66.3" y="162" transform="rotate(-90 66.3 162)">J5</text>
<text x="77" y="162" transform="rotate(-90 77 162)">HDR1X2</text>
<text x="173.3" y="162" transform="rotate(-90 173.3 162)">J8</text>
<text x="184" y="162" transform="rotate(-90 184 162)">HDR1X2</text>
<text x="70.3" y="183.9" transform="rotate(-90 70.3 183.9)">C23</text>
<text x="73" y="183.9" transform="rotate(-90 73 183.9)">0.47uF/63V=</text>
<text x="177.4" y="183.9" transform="rotate(-90 177.4 183.9)">C29</text>
<text x="180" y="183.9" transform="rotate(-90 180 183.9)">0.47uF/63V=</text>
<text x="61.8" y="208.5" transform="rotate(-90 61.8 208.5)">L4a</text>
<text x="66.8" y="209.9" transform="rotate(-90 66.8 209.9)">33uH, 160mA</text>
<text x="75.1" y="208.5" transform="rotate(-90 75.1 208.5)">L4b</text>
<text x="80.2" y="209.9" transform="rotate(-90 80.2 209.9)">33uH, 160mA</text>
<text x="103" y="207.4" transform="rotate(-90 103 207.4)">R16</text>
<text x="107" y="207.4" transform="rotate(-90 107 207.4)">100E</text>
<text x="168.8" y="208.5" transform="rotate(-90 168.8 208.5)">L7a</text>
<text x="173.9" y="209.9" transform="rotate(-90 173.9 209.9)">33uH, 160mA</text>
<text x="182.2" y="208.5" transform="rotate(-90 182.2 208.5)">L7b</text>
<text x="187.2" y="209.9" transform="rotate(-90 187.2 209.9)">33uH, 160mA</text>
<text x="210" y="207.4" transform="rotate(-90 210 207.4)">R34</text>
<text x="214" y="207.4" transform="rotate(-90 214 207.4)">100E</text>
<text x="93.1" y="214.1" transform="rotate(-90 93.1 214.1)">Q3</text>
<text x="95.7" y="214.1" transform="rotate(-90 95.7 214.1)">IRLR120N</text>
<text x="200.1" y="214.1" transform="rotate(-90 200.1 214.1)">Q9</text>
<text x="202.8" y="214.1" transform="rotate(-90 202.8 214.1)">IRLR120N</text>
<text x="51.6" y="217.4" transform="rotate(-90 51.6 217.4)">R13</text>
<text x="54.3" y="217.4" transform="rotate(-90 54.3 217.4)">2.7E</text>
<text x="111.8" y="217.4" transform="rotate(-90 111.8 217.4)">R15</text>
<text x="114.5" y="217.4" transform="rotate(-90 114.5 217.4)">2.2E</text>
<text x="158.6" y="217.4" transform="rotate(-90 158.6 217.4)">R31</text>
<text x="161.3" y="217.4" transform="rotate(-90 161.3 217.4)">2.7E</text>
<text x="218.8" y="217.4" transform="rotate(-90 218.8 217.4)">R33</text>
<text x="221.5" y="217.4" transform="rotate(-90 221.5 217.4)">2.2E</text>
<text x="66" y="224.8" transform="rotate(-90 66 224.8)">C22</text>
<text x="173.1" y="224.8" transform="rotate(-90 173.1 224.8)">C28</text>
<text x="68.7" y="232.8" transform="rotate(-90 68.7 232.8)">2.2nF/100V=</text>
<text x="111.8" y="229.9" transform="rotate(-90 111.8 229.9)">Q4</text>
<text x="114.7" y="229.9" transform="rotate(-90 114.7 229.9)">BC817</text>
<text x="175.7" y="232.8" transform="rotate(-90 175.7 232.8)">2.2nF/100V=</text>
<text x="218.8" y="229.9" transform="rotate(-90 218.8 229.9)">Q10</text>
<text x="221.8" y="229.9" transform="rotate(-90 221.8 229.9)">BC817</text>
<text x="78.4" y="240.1" transform="rotate(-90 78.4 240.1)">R12</text>
<text x="81" y="240.1" transform="rotate(-90 81 240.1)">open</text>
<text x="106.4" y="240.1" transform="rotate(-90 106.4 240.1)">R14</text>
<text x="109.1" y="240.1" transform="rotate(-90 109.1 240.1)">1M</text>
<text x="185.4" y="240.1" transform="rotate(-90 185.4 240.1)">R30</text>
<text x="188" y="240.1" transform="rotate(-90 188 240.1)">open</text>
<text x="213.5" y="240.1" transform="rotate(-90 213.5 240.1)">R32</text>
<text x="216.1" y="240.1" transform="rotate(-90 216.1 240.1)">1M</text>
<text x="92.3" y="256.9" transform="rotate(-90 92.3 256.9)">R11</text>
<text x="96.5" y="256.9" transform="rotate(-90 96.5 256.9)">1k</text>
<text x="199.3" y="256.9" transform="rotate(-90 199.3 256.9)">R29</text>
<text x="203.6" y="256.9" transform="rotate(-90 203.6 256.9)">1k</text>
<text x="66.3" y="283.6" transform="rotate(-90 66.3 283.6)">J4</text>
<text x="77" y="283.6" transform="rotate(-90 77 283.6)">HDR1X2</text>
<text x="173.3" y="283.6" transform="rotate(-90 173.3 283.6)">J7</text>
<text x="184" y="283.6" transform="rotate(-90 184 283.6)">HDR1X2</text>
<text x="70.3" y="305.6" transform="rotate(-90 70.3 305.6)">C21</text>
<text x="73" y="305.6" transform="rotate(-90 73 305.6)">0.47uF/63V=</text>
<text x="177.4" y="305.6" transform="rotate(-90 177.4 305.6)">C27</text>
<text x="180" y="305.6" transform="rotate(-90 180 305.6)">0.47uF/63V=</text>
<text x="103" y="329.1" transform="rotate(-90 103 329.1)">R10</text>
<text x="107" y="329.1" transform="rotate(-90 107 329.1)">100E</text>
<text x="210" y="329.1" transform="rotate(-90 210 329.1)">R28</text>
<text x="214" y="329.1" transform="rotate(-90 214 329.1)">100E</text>
<text x="61.8" y="330.2" transform="rotate(-90 61.8 330.2)">L3a</text>
<text x="66.8" y="331.5" transform="rotate(-90 66.8 331.5)">33uH, 160mA</text>
<text x="75.1" y="330.2" transform="rotate(-90 75.1 330.2)">L3b</text>
<text x="80.2" y="331.5" transform="rotate(-90 80.2 331.5)">33uH, 160mA</text>
<text x="93.1" y="335.8" transform="rotate(-90 93.1 335.8)">Q1</text>
<text x="95.7" y="335.8" transform="rotate(-90 95.7 335.8)">IRLR120N</text>
<text x="168.8" y="330.2" transform="rotate(-90 168.8 330.2)">L6a</text>
<text x="173.9" y="331.5" transform="rotate(-90 173.9 331.5)">33uH, 160mA</text>
<text x="182.2" y="330.2" transform="rotate(-90 182.2 330.2)">L6b</text>
<text x="187.2" y="331.5" transform="rotate(-90 187.2 331.5)">33uH, 160mA</text>
<text x="200.1" y="335.8" transform="rotate(-90 200.1 335.8)">Q7</text>
<text x="202.8" y="335.8" transform="rotate(-90 202.8 335.8)">IRLR120N</text>
<text x="51.6" y="339" transform="rotate(-90 51.6 339)">R7</text>
<text x="54.3" y="339" transform="rotate(-90 54.3 339)">2.7E</text>
<text x="111.8" y="339" transform="rotate(-90 111.8 339)">R9</text>
<text x="114.5" y="339" transform="rotate(-90 114.5 339)">2.2E</text>
<text x="158.6" y="339" transform="rotate(-90 158.6 339)">R25</text>
<text x="161.3" y="339" transform="rotate(-90 161.3 339)">2.7E</text>
<text x="218.8" y="339" transform="rotate(-90 218.8 339)">R27</text>
<text x="221.5" y="339" transform="rotate(-90 221.5 339)">2.2E</text>
<text x="66" y="346.5" transform="rotate(-90 66 346.5)">C20</text>
<text x="173.1" y="346.5" transform="rotate(-90 173.1 346.5)">C26</text>
<text x="111.8" y="351.5" transform="rotate(-90 111.8 351.5)">Q2</text>
<text x="114.7" y="351.5" transform="rotate(-90 114.7 351.5)">BC817</text>
<text x="218.8" y="351.5" transform="rotate(-90 218.8 351.5)">Q8</text>
<text x="221.8" y="351.5" transform="rotate(-90 221.8 351.5)">BC817</text>
<text x="68.7" y="354.5" transform="rotate(-90 68.7 354.5)">2.2nF/100V=</text>
<text x="175.7" y="354.5" transform="rotate(-90 175.7 354.5)">2.2nF/100V=</text>
<text x="78.4" y="361.7" transform="rotate(-90 78.4 361.7)">R6</text>
<text x="81" y="361.7" transform="rotate(-90 81 361.7)">open</text>
<text x="106.4" y="361.7" transform="rotate(-90 106.4 361.7)">R8</text>
<text x="109.1" y="361.7" transform="rotate(-90 109.1 361.7)">1M</text>
<text x="185.4" y="361.7" transform="rotate(-90 185.4 361.7)">R24</text>
<text x="188" y="361.7" transform="rotate(-90 188 361.7)">open</text>
<text x="213.5" y="361.7" transform="rotate(-90 213.5 361.7)">R26</text>
<text x="216.1" y="361.7" transform="rotate(-90 216.1 361.7)">1M</text>
<text x="92.3" y="378.6" transform="rotate(-90 92.3 378.6)">R5</text>
<text x="96.5" y="378.6" transform="rotate(-90 96.5 378.6)">1k</text>
<text x="199.3" y="378.6" transform="rotate(-90 199.3 378.6)">R23</text>
<text x="203.6" y="378.6" transform="rotate(-90 203.6 378.6)">1k</text>
</g>
<g font-size="2.4" fill="#800000">
<text x="63.6" y="49.7" transform="rotate(-90 63.6 49.7)">T2PS</text>
<text x="77" y="49.7" transform="rotate(-90 77 49.7)">R2PS</text>
<text x="170.7" y="49.7" transform="rotate(-90 170.7 49.7)">T5PS</text>
<text x="184" y="49.7" transform="rotate(-90 184 49.7)">R5PS</text>
<text x="105.1" y="65.8" transform="rotate(-90 105.1 65.8)">ADC0</text>
<text x="212.1" y="65.8" transform="rotate(-90 212.1 65.8)">ADC3</text>
<text x="40.9" y="96.5" transform="rotate(-90 40.9 96.5)">+48V</text>
<text x="147.9" y="96.5" transform="rotate(-90 147.9 96.5)">+48V</text>
<text x="67.6" y="118.7" transform="rotate(-90 67.6 118.7)">+5V</text>
<text x="174.7" y="118.7" transform="rotate(-90 174.7 118.7)">+5V</text>
<text x="94.4" y="144.6" transform="rotate(-90 94.4 144.6)">PD4</text>
<text x="201.4" y="144.6" transform="rotate(-90 201.4 144.6)">PD7</text>
<text x="63.6" y="175.4" transform="rotate(-90 63.6 175.4)">T1PS</text>
<text x="77" y="175.4" transform="rotate(-90 77 175.4)">R1PS</text>
<text x="170.7" y="175.4" transform="rotate(-90 170.7 175.4)">T4PS</text>
<text x="184" y="175.4" transform="rotate(-90 184 175.4)">R4PS</text>
<text x="105.1" y="191.4" transform="rotate(-90 105.1 191.4)">ADC7</text>
<text x="212.1" y="191.4" transform="rotate(-90 212.1 191.4)">ADC2</text>
<text x="40.9" y="222.2" transform="rotate(-90 40.9 222.2)">+48V</text>
<text x="147.9" y="222.2" transform="rotate(-90 147.9 222.2)">+48V</text>
<text x="67.6" y="244.4" transform="rotate(-90 67.6 244.4)">+5V</text>
<text x="174.7" y="244.4" transform="rotate(-90 174.7 244.4)">+5V</text>
<text x="94.4" y="270.3" transform="rotate(-90 94.4 270.3)">PD3</text>
<text x="201.4" y="270.3" transform="rotate(-90 201.4 270.3)">PD6</text>
<text x="63.6" y="297" transform="rotate(-90 63.6 297)">T0PS</text>
<text x="77" y="297" transform="rotate(-90 77 297)">R0PS</text>
<text x="170.7" y="297" transform="rotate(-90 170.7 297)">T3PS</text>
<text x="184" y="297" transform="rotate(-90 184 297)">R3PS</text>
<text x="105.1" y="313.1" transform="rotate(-90 105.1 313.1)">ADC6</text>
<text x="212.1" y="313.1" transform="rotate(-90 212.1 313.1)">ADC1</text>
<text x="40.9" y="343.8" transform="rotate(-90 40.9 343.8)">+48V</text>
<text x="147.9" y="343.8" transform="rotate(-90 147.9 343.8)">+48V</text>
<text x="67.6" y="366" transform="rotate(-90 67.6 366)">+5V</text>
<text x="174.7" y="366" transform="rotate(-90 174.7 366)">+5V</text>
<text x="94.4" y="391.9" transform="rotate(-90 94.4 391.9)">PD2</text>
<text x="201.4" y="391.9" transform="rotate(-90 201.4 391.9)">PD5</text>
</g>
</svg>
